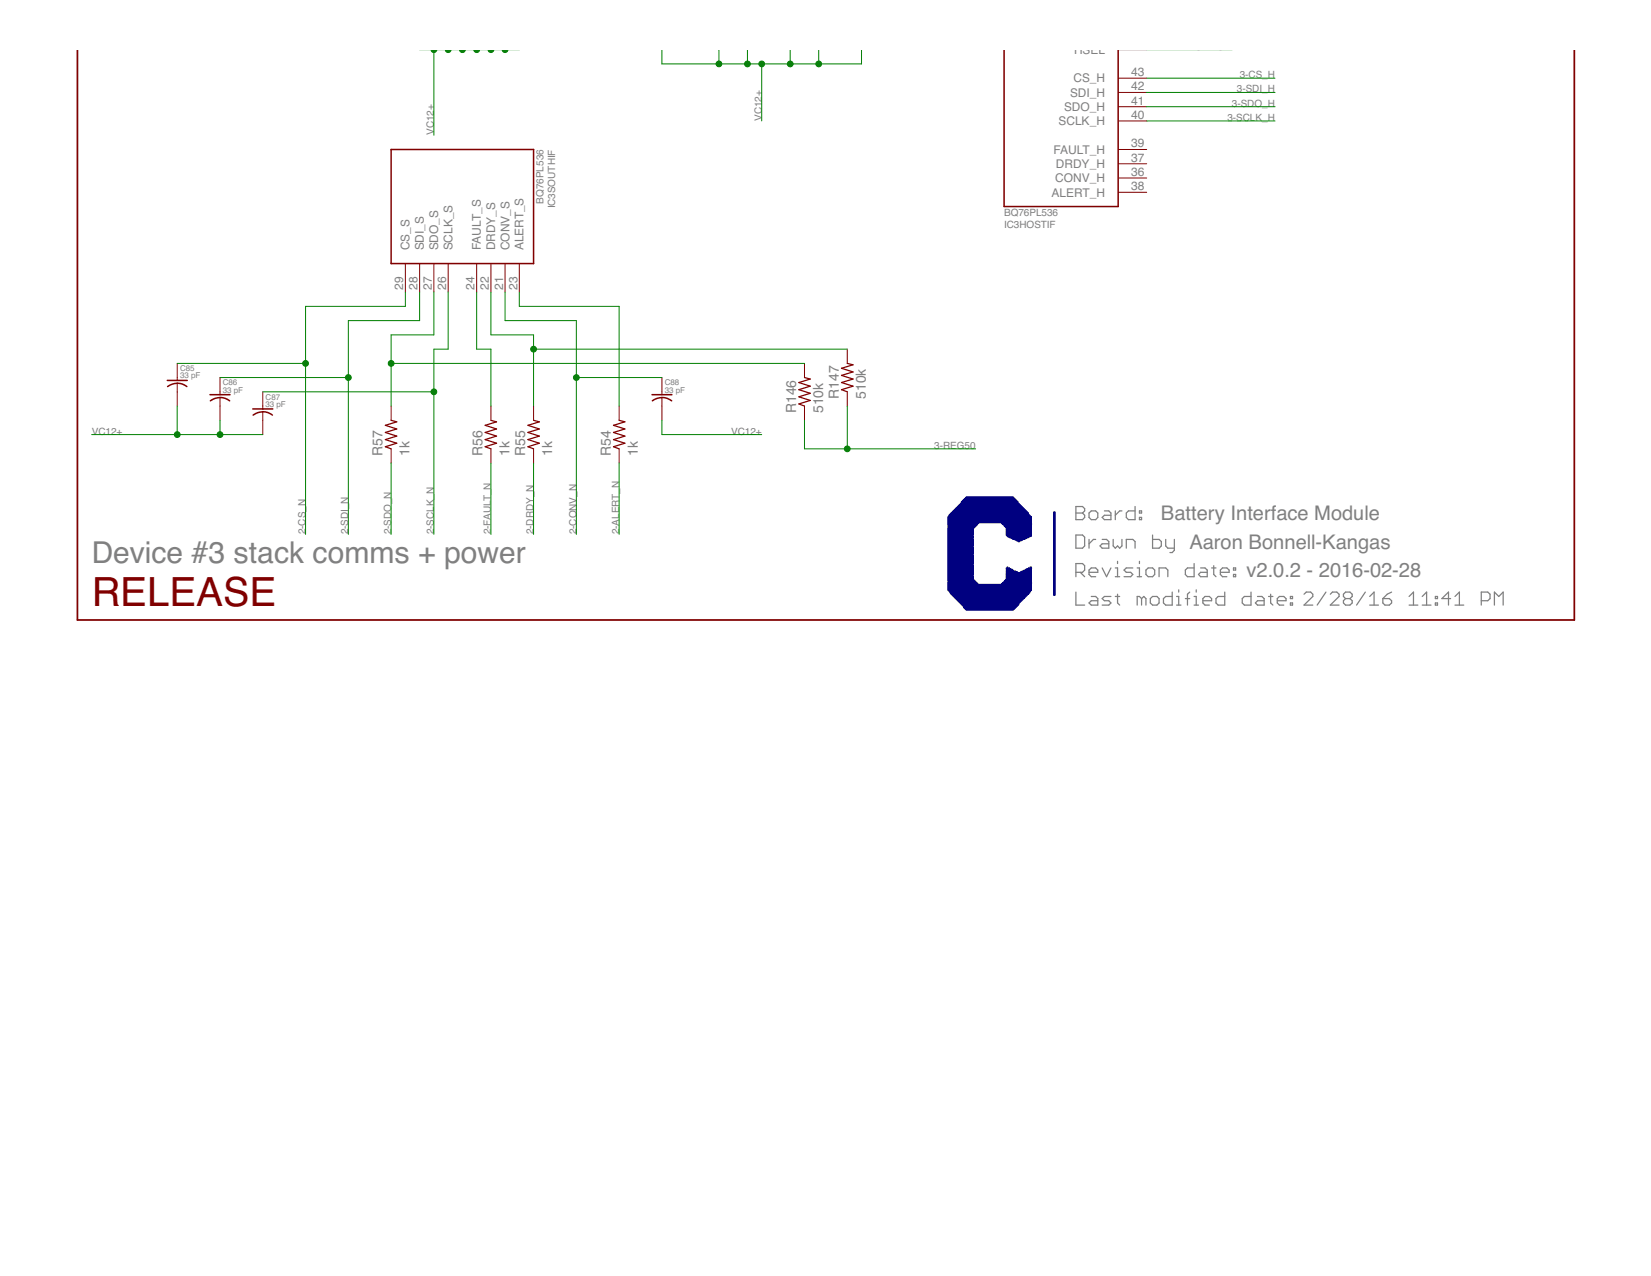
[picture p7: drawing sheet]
<svg xmlns="http://www.w3.org/2000/svg" width="279mm" height="216mm" viewBox="0 0 279 216" stroke-linecap="round" stroke-linejoin="round" font-family="sans-serif">
<g fill="#808080" stroke="#808080" stroke-width=".21">
<path d="M182.1 85.7v2.2z"/>
<path d="M182.1 85.7h1.1z"/>
<path d="M183.2 85.7l.4 .4z"/>
<path d="M183.6 86.1v.3z"/>
<path d="M183.6 86.4l-.4 .4z"/>
<path d="M183.2 86.8l.4 .4z"/>
<path d="M183.6 87.2v.3z"/>
<path d="M183.6 87.5l-.4 .4z"/>
<path d="M182.1 87.9h1.1z"/>
<path d="M182.1 86.8h1.1z"/>
<path d="M184.7 87.9h.7z"/>
<path d="M185.8 87.5l-.4 .4z"/>
<path d="M185.8 86.8v.7z"/>
<path d="M185.4 86.4l.4 .4z"/>
<path d="M184.7 86.4h.7z"/>
<path d="M184.3 86.8l.4-.4z"/>
<path d="M184.3 86.8v.7z"/>
<path d="M184.3 87.5l.4 .4z"/>
<path d="M186.9 86.4h.7z"/>
<path d="M187.6 86.4l.4 .4z"/>
<path d="M188 86.8v1.1z"/>
<path d="M186.9 87.9h1.1z"/>
<path d="M186.5 87.5l.4 .4z"/>
<path d="M186.5 87.5l.4-.3z"/>
<path d="M186.9 87.2h1.1z"/>
<path d="M188.7 86.4v1.5z"/>
<path d="M188.7 87.2l.8-.8z"/>
<path d="M189.5 86.4h.4z"/>
<path d="M192.1 85.7v2.2z"/>
<path d="M191 87.9h1.1z"/>
<path d="M190.6 87.5l.4 .4z"/>
<path d="M190.6 86.8v.7z"/>
<path d="M190.6 86.8l.4-.4z"/>
<path d="M191 86.4h1.1z"/>
<path d="M192.8 86.4h.4z"/>
<path d="M193.2 86.4v.4z"/>
<path d="M192.8 86.8h.4z"/>
<path d="M192.8 86.4v.4z"/>
<path d="M192.8 87.5h.4z"/>
<path d="M193.2 87.5v.4z"/>
<path d="M192.8 87.9h.4z"/>
<path d="M192.8 87.5v.4z"/>
<path d="M182.1 95.4v2.2z"/>
<path d="M182.1 95.4h1.1z"/>
<path d="M183.2 95.4l.4 .3z"/>
<path d="M183.6 95.7v.8z"/>
<path d="M183.6 96.5l-.4 .3z"/>
<path d="M182.1 96.8h1.1z"/>
<path d="M182.8 96.8l.8 .8z"/>
<path d="M184.7 97.6h.7z"/>
<path d="M184.3 97.2l.4 .4z"/>
<path d="M184.3 96.5v.7z"/>
<path d="M184.3 96.5l.4-.4z"/>
<path d="M184.7 96.1h.7z"/>
<path d="M185.4 96.1l.4 .4z"/>
<path d="M185.8 96.5v.3z"/>
<path d="M184.3 96.8h1.5z"/>
<path d="M186.5 96.1l.8 1.5z"/>
<path d="M188 96.1l-.7 1.5z"/>
<path d="M188.7 96.1h.4z"/>
<path d="M189.1 96.1v1.5z"/>
<path d="M188.7 97.6h.8z"/>
<path d="M189.1 95v.4z"/>
<path d="M190.2 97.6h1.1z"/>
<path d="M191.7 97.2l-.4 .4z"/>
<path d="M191.3 96.8l.4 .4z"/>
<path d="M190.6 96.8h.7z"/>
<path d="M190.2 96.5l.4 .3z"/>
<path d="M190.2 96.5l.4-.4z"/>
<path d="M190.6 96.1h1.1z"/>
<path d="M192.4 96.1h.4z"/>
<path d="M192.8 96.1v1.5z"/>
<path d="M192.4 97.6h.8z"/>
<path d="M192.8 95v.4z"/>
<path d="M194.3 97.6h.8z"/>
<path d="M195.4 97.2l-.3 .4z"/>
<path d="M195.4 96.5v.7z"/>
<path d="M195.1 96.1l.3 .4z"/>
<path d="M194.3 96.1h.8z"/>
<path d="M193.9 96.5l.4-.4z"/>
<path d="M193.9 96.5v.7z"/>
<path d="M193.9 97.2l.4 .4z"/>
<path d="M196.2 96.1v1.5z"/>
<path d="M196.2 96.1h1.1z"/>
<path d="M197.3 96.1l.3 .4z"/>
<path d="M197.6 96.5v1.1z"/>
<path d="M202.1 95.4v2.2z"/>
<path d="M201 97.6h1.1z"/>
<path d="M200.6 97.2l.4 .4z"/>
<path d="M200.6 96.5v.7z"/>
<path d="M200.6 96.5l.4-.4z"/>
<path d="M201 96.1h1.1z"/>
<path d="M203.2 96.1h.7z"/>
<path d="M203.9 96.1l.4 .4z"/>
<path d="M204.3 96.5v1.1z"/>
<path d="M203.2 97.6h1.1z"/>
<path d="M202.8 97.2l.4 .4z"/>
<path d="M202.8 97.2l.4-.4z"/>
<path d="M203.2 96.8h1.1z"/>
<path d="M205.4 95.7v1.5z"/>
<path d="M205.4 97.2l.4 .4z"/>
<path d="M205 96.1h.8z"/>
<path d="M206.9 97.6h.7z"/>
<path d="M206.5 97.2l.4 .4z"/>
<path d="M206.5 96.5v.7z"/>
<path d="M206.5 96.5l.4-.4z"/>
<path d="M206.9 96.1h.7z"/>
<path d="M207.6 96.1l.4 .4z"/>
<path d="M208 96.5v.3z"/>
<path d="M206.5 96.8h1.5z"/>
<path d="M208.7 96.1h.4z"/>
<path d="M209.1 96.1v.4z"/>
<path d="M208.7 96.5h.4z"/>
<path d="M208.7 96.1v.4z"/>
<path d="M208.7 97.2h.4z"/>
<path d="M209.1 97.2v.4z"/>
<path d="M208.7 97.6h.4z"/>
<path d="M208.7 97.2v.4z"/>
<path d="M182.1 100.2v2.2z"/>
<path d="M182.1 102.4h1.5z"/>
<path d="M184.7 100.9h.7z"/>
<path d="M185.4 100.9l.4 .4z"/>
<path d="M185.8 101.3v1.1z"/>
<path d="M184.7 102.4h1.1z"/>
<path d="M184.3 102l.4 .4z"/>
<path d="M184.7 101.6l-.4 .4z"/>
<path d="M184.7 101.6h1.1z"/>
<path d="M186.5 102.4h1.1z"/>
<path d="M188 102l-.4 .4z"/>
<path d="M187.6 101.6l.4 .4z"/>
<path d="M186.9 101.6h.7z"/>
<path d="M186.5 101.3l.4 .3z"/>
<path d="M186.5 101.3l.4-.4z"/>
<path d="M186.9 100.9h1.1z"/>
<path d="M189.1 100.5v1.5z"/>
<path d="M189.1 102l.4 .4z"/>
<path d="M188.7 100.9h.8z"/>
<path d="M192.4 100.9v1.5z"/>
<path d="M192.4 100.9h.4z"/>
<path d="M192.8 100.9l.4 .4z"/>
<path d="M193.2 101.3v1.1z"/>
<path d="M193.2 101.3l.4-.4z"/>
<path d="M193.6 100.9l.3 .4z"/>
<path d="M193.9 101.3v1.1z"/>
<path d="M195.1 102.4h.7z"/>
<path d="M195.8 102.4l.4-.4z"/>
<path d="M196.2 101.3v.7z"/>
<path d="M195.8 100.9l.4 .4z"/>
<path d="M195.1 100.9h.7z"/>
<path d="M194.7 101.3l.4-.4z"/>
<path d="M194.7 101.3v.7z"/>
<path d="M194.7 102l.4 .4z"/>
<path d="M198.4 100.2v2.2z"/>
<path d="M197.3 102.4h1.1z"/>
<path d="M196.9 102l.4 .4z"/>
<path d="M196.9 101.3v.7z"/>
<path d="M196.9 101.3l.4-.4z"/>
<path d="M197.3 100.9h1.1z"/>
<path d="M199.1 100.9h.4z"/>
<path d="M199.5 100.9v1.5z"/>
<path d="M199.1 102.4h.8z"/>
<path d="M199.5 99.8v.4z"/>
<path d="M201 100.5v1.9z"/>
<path d="M201 100.5l.3-.3z"/>
<path d="M200.6 101.3h.7z"/>
<path d="M202.1 100.9h.3z"/>
<path d="M202.4 100.9v1.5z"/>
<path d="M202.1 102.4h.7z"/>
<path d="M202.4 99.8v.4z"/>
<path d="M203.9 102.4h.8z"/>
<path d="M203.6 102l.3 .4z"/>
<path d="M203.6 101.3v.7z"/>
<path d="M203.6 101.3l.3-.4z"/>
<path d="M203.9 100.9h.8z"/>
<path d="M204.7 100.9l.3 .4z"/>
<path d="M205 101.3v.3z"/>
<path d="M203.6 101.6h1.4z"/>
<path d="M207.3 100.2v2.2z"/>
<path d="M206.1 102.4h1.2z"/>
<path d="M205.8 102l.3 .4z"/>
<path d="M205.8 101.3v.7z"/>
<path d="M205.8 101.3l.3-.4z"/>
<path d="M206.1 100.9h1.2z"/>
<path d="M211.7 100.2v2.2z"/>
<path d="M210.6 102.4h1.1z"/>
<path d="M210.2 102l.4 .4z"/>
<path d="M210.2 101.3v.7z"/>
<path d="M210.2 101.3l.4-.4z"/>
<path d="M210.6 100.9h1.1z"/>
<path d="M212.8 100.9h.8z"/>
<path d="M213.6 100.9l.3 .4z"/>
<path d="M213.9 101.3v1.1z"/>
<path d="M212.8 102.4h1.1z"/>
<path d="M212.4 102l.4 .4z"/>
<path d="M212.8 101.6l-.4 .4z"/>
<path d="M212.8 101.6h1.1z"/>
<path d="M215 100.5v1.5z"/>
<path d="M215 102l.4 .4z"/>
<path d="M214.7 100.9h.7z"/>
<path d="M216.5 102.4h.8z"/>
<path d="M216.2 102l.3 .4z"/>
<path d="M216.2 101.3v.7z"/>
<path d="M216.2 101.3l.3-.4z"/>
<path d="M216.5 100.9h.8z"/>
<path d="M217.3 100.9l.3 .4z"/>
<path d="M217.6 101.3v.3z"/>
<path d="M216.2 101.6h1.4z"/>
<path d="M218.4 100.9h.3z"/>
<path d="M218.7 100.9v.4z"/>
<path d="M218.4 101.3h.3z"/>
<path d="M218.4 100.9v.4z"/>
<path d="M218.4 102h.3z"/>
<path d="M218.7 102v.4z"/>
<path d="M218.4 102.4h.3z"/>
<path d="M218.4 102v.4z"/>
<path d="M220.7 102.4h1.5z"/>
<path d="M220.7 102.4l1.5-1.5z"/>
<path d="M222.2 100.5v.4z"/>
<path d="M221.8 100.2l.4 .3z"/>
<path d="M221.1 100.2h.7z"/>
<path d="M220.7 100.5l.4-.3z"/>
<path d="M224.4 100.2l-1.5 2.2z"/>
<path d="M225.1 102.4h1.5z"/>
<path d="M225.1 102.4l1.5-1.5z"/>
<path d="M226.6 100.5v.4z"/>
<path d="M226.2 100.2l.4 .3z"/>
<path d="M225.5 100.2h.7z"/>
<path d="M225.5 100.2l-.4 .3z"/>
<path d="M227.4 100.5l.3-.3z"/>
<path d="M227.7 100.2h.8z"/>
<path d="M228.5 100.2l.3 .3z"/>
<path d="M228.8 100.5v.4z"/>
<path d="M228.5 101.3l.3-.4z"/>
<path d="M228.5 101.3l.3 .3z"/>
<path d="M228.8 101.6v.4z"/>
<path d="M228.5 102.4l.3-.4z"/>
<path d="M227.7 102.4h.8z"/>
<path d="M227.4 102l.3 .4z"/>
<path d="M227.4 101.6v.4z"/>
<path d="M227.4 101.6l.3-.3z"/>
<path d="M227.4 100.9l.3 .4z"/>
<path d="M227.4 100.5v.4z"/>
<path d="M227.7 101.3h.8z"/>
<path d="M231.1 100.2l-1.5 2.2z"/>
<path d="M232.5 100.2l-.7 .7z"/>
<path d="M232.5 100.2v2.2z"/>
<path d="M231.8 102.4h1.5z"/>
<path d="M234.8 100.5l.7-.3z"/>
<path d="M234.8 100.5l-.8 .8z"/>
<path d="M234 101.3v.7z"/>
<path d="M234 102l.4 .4z"/>
<path d="M234.4 102.4h.7z"/>
<path d="M235.1 102.4l.4-.4z"/>
<path d="M235.5 101.6v.4z"/>
<path d="M235.1 101.3l.4 .3z"/>
<path d="M234 101.3h1.1z"/>
<path d="M239.2 100.2l-.7 .7z"/>
<path d="M239.2 100.2v2.2z"/>
<path d="M238.5 102.4h1.4z"/>
<path d="M241.4 100.2l-.7 .7z"/>
<path d="M241.4 100.2v2.2z"/>
<path d="M240.7 102.4h1.5z"/>
<path d="M242.9 100.9h.4z"/>
<path d="M243.3 100.9v.4z"/>
<path d="M242.9 101.3h.4z"/>
<path d="M242.9 100.9v.4z"/>
<path d="M242.9 102h.4z"/>
<path d="M243.3 102v.4z"/>
<path d="M242.9 102.4h.4z"/>
<path d="M242.9 102v.4z"/>
<path d="M245.1 100.2v2.2z"/>
<path d="M244 101.3l1.1-1.1z"/>
<path d="M244 101.3h1.5z"/>
<path d="M246.2 100.9l.8-.7z"/>
<path d="M247 100.2v2.2z"/>
<path d="M246.2 102.4h1.5z"/>
<path d="M250.7 100.2v2.2z"/>
<path d="M250.7 100.2h1.1z"/>
<path d="M251.8 100.2l.4 .3z"/>
<path d="M252.2 100.5v.8z"/>
<path d="M251.8 101.6l.4-.3z"/>
<path d="M250.7 101.6h1.1z"/>
<path d="M252.9 100.2v2.2z"/>
<path d="M252.9 100.2l.7 .7z"/>
<path d="M253.6 100.9l.8-.7z"/>
<path d="M254.4 100.2v2.2z"/>
<path d="M182.1 90.5v2.3z"/>
<path d="M182.1 92.8h1.1z"/>
<path d="M183.6 92.4l-.4 .4z"/>
<path d="M183.6 90.9v1.5z"/>
<path d="M183.2 90.5l.4 .4z"/>
<path d="M182.1 90.5h1.1z"/>
<path d="M184.3 91.3v1.5z"/>
<path d="M184.3 92l.7-.7z"/>
<path d="M185 91.3h.4z"/>
<path d="M186.5 91.3h.8z"/>
<path d="M187.3 91.3l.3 .3z"/>
<path d="M187.6 91.6v1.2z"/>
<path d="M186.5 92.8h1.1z"/>
<path d="M186.2 92.4l.3 .4z"/>
<path d="M186.2 92.4l.3-.4z"/>
<path d="M186.5 92h1.1z"/>
<path d="M188.4 91.3v1.1z"/>
<path d="M188.4 92.4l.3 .4z"/>
<path d="M189.1 92.4l-.4 .4z"/>
<path d="M189.1 92.4l.4 .4z"/>
<path d="M189.5 92.8l.4-.4z"/>
<path d="M189.9 91.3v1.1z"/>
<path d="M190.6 91.3v1.5z"/>
<path d="M190.6 91.3h1.1z"/>
<path d="M191.7 91.3l.4 .3z"/>
<path d="M192.1 91.6v1.2z"/>
<path d="M195.1 90.5v2.3z"/>
<path d="M195.1 92.8h1.1z"/>
<path d="M196.2 92.8l.3-.4z"/>
<path d="M196.5 91.6v.8z"/>
<path d="M196.2 91.3l.3 .3z"/>
<path d="M195.1 91.3h1.1z"/>
<path d="M197.3 91.3v1.1z"/>
<path d="M197.3 92.4l.3 .4z"/>
<path d="M197.6 92.8h1.1z"/>
<path d="M198.7 91.3v1.8z"/>
<path d="M198.7 93.1l-.3 .4z"/>
<path d="M198 93.5h.4z"/>
</g>
<g fill="#800000" stroke="#800000" stroke-width=".17">
<path d="M189.2 30.1h4.9z"/>
<path d="M189.2 27.7h4.9z"/>
<path d="M189.2 25.3h4.9z"/>
<path d="M189.2 20.5h4.9z"/>
<path d="M189.2 18.1h4.9z"/>
<path d="M189.2 15.6h4.9z"/>
<path d="M189.2 13.2h4.9z"/>
<path d="M189.2 32.5h4.9z"/>
<path d="M85.5 44.6v4.8z"/>
<path d="M83.1 44.6v4.8z"/>
<path d="M80.7 44.6v4.8z"/>
<path d="M75.8 44.6v4.8z"/>
<path d="M73.4 44.6v4.8z"/>
<path d="M71 44.6v4.8z"/>
<path d="M68.6 44.6v4.8z"/>
<path d="M87.9 44.6v4.8z"/>
<path d="M30 64.9v1.4z"/>
<path d="M30 61.5v2.4z"/>
<path d="M30 66.3v2.4z"/>
<path d="M30 63.9v.5z"/>
<path d="M37.2 67.3v1.4z"/>
<path d="M37.2 63.9v2.4z"/>
<path d="M37.2 68.7v2.4z"/>
<path d="M37.2 66.3v.5z"/>
<path d="M44.5 69.7v1.4z"/>
<path d="M44.5 66.3v2.4z"/>
<path d="M44.5 71.1v2.4z"/>
<path d="M44.5 68.7v.5z"/>
<path d="M112 67.3v1.4z"/>
<path d="M112 63.9v2.4z"/>
<path d="M112 68.7v2.4z"/>
<path d="M112 66.3v.5z"/>
<path d="M136.1 61.5v2.4z"/>
<path d="M136.1 68.7v2.4z"/>
<path d="M143.4 59.1v2.4z"/>
<path d="M143.4 66.3v2.4z"/>
<path d="M104.8 68.7v2.4z"/>
<path d="M104.8 75.9v2.5z"/>
<path d="M90.3 68.7v2.4z"/>
<path d="M90.3 75.9v2.5z"/>
<path d="M83.1 68.7v2.4z"/>
<path d="M83.1 75.9v2.5z"/>
<path d="M66.2 68.7v2.4z"/>
<path d="M66.2 75.9v2.5z"/>
</g>
<g fill="#800000" stroke="#800000" stroke-width=".25">
<path d="M169.9 34.9h19.3z"/>
<path d="M189.2 8.5v26.4z"/>
<path d="M169.9 8.5v26.4z"/>
<path d="M90.3 25.3v19.3z"/>
<path d="M66.2 44.6h24.1z"/>
<path d="M66.2 25.3v19.3z"/>
<path d="M66.2 25.3h24.1z"/>
<path d="M28.3 64.4h1.7z"/>
<path d="M30 64.4h1.7z"/>
<path d="M35.5 66.8h1.7z"/>
<path d="M37.2 66.8h1.7z"/>
<path d="M42.8 69.2h1.7z"/>
<path d="M44.5 69.2h1.7z"/>
<path d="M110.3 66.8h1.7z"/>
<path d="M112 66.8h1.7z"/>
</g>
<path d="M30 64.8a2.6 2.6 0 0 1 1.6 .6M30 64.9a2.76 2.76 0 0 0-1.6 .5M37.2 67.2a2.6 2.6 0 0 1 1.7 .6M37.2 67.3a2.76 2.76 0 0 0-1.6 .5M44.5 69.7a2.6 2.6 0 0 1 1.6 .5M44.5 69.7a2.76 2.76 0 0 0-1.7 .5M112 67.2a2.72 2.72 0 0 1 1.7 .6M112 67.3a2.77 2.77 0 0 0-1.6 .5" fill="none" stroke="#800000" stroke-width=".25"/>
<g fill="#800000" stroke="#800000" stroke-width=".21">
<path d="M135.2 68.3l.9 .4z"/>
<path d="M135.2 68.3l1.9-.5z"/>
<path d="M135.2 67.1l1.9 .7z"/>
<path d="M135.2 67.1l1.9-.6z"/>
<path d="M135.2 65.9l1.9 .6z"/>
<path d="M135.2 65.9l1.9-.6z"/>
<path d="M135.2 64.7l1.9 .6z"/>
<path d="M135.2 64.7l1.9-.6z"/>
<path d="M136.1 63.9l1 .2z"/>
<path d="M142.4 65.9l1 .4z"/>
<path d="M142.4 65.9l2-.6z"/>
<path d="M142.4 64.7l2 .6z"/>
<path d="M142.4 64.7l2-.6z"/>
<path d="M142.4 63.5l2 .6z"/>
<path d="M142.4 63.5l2-.6z"/>
<path d="M142.4 62.3l2 .6z"/>
<path d="M142.4 62.3l2-.6z"/>
<path d="M143.4 61.5l1 .2z"/>
<path d="M103.8 75.6l1 .3z"/>
<path d="M103.8 75.6l1.9-.6z"/>
<path d="M103.8 74.4l1.9 .6z"/>
<path d="M103.8 74.4l1.9-.6z"/>
<path d="M103.8 73.2l1.9 .6z"/>
<path d="M103.8 73.2l1.9-.6z"/>
<path d="M103.8 72l1.9 .6z"/>
<path d="M103.8 72l1.9-.6z"/>
<path d="M104.8 71.1l.9 .3z"/>
<path d="M89.3 75.6l1 .3z"/>
<path d="M89.3 75.6l2-.6z"/>
<path d="M89.3 74.4l2 .6z"/>
<path d="M89.3 74.4l2-.6z"/>
<path d="M89.3 73.2l2 .6z"/>
<path d="M89.3 73.2l2-.6z"/>
<path d="M89.3 72l2 .6z"/>
<path d="M89.3 72l2-.6z"/>
<path d="M90.3 71.1l1 .3z"/>
<path d="M82.1 75.6l1 .3z"/>
<path d="M82.1 75.6l1.9-.6z"/>
<path d="M82.1 74.4l1.9 .6z"/>
<path d="M82.1 74.4l1.9-.6z"/>
<path d="M82.1 73.2l1.9 .6z"/>
<path d="M82.1 73.2l1.9-.6z"/>
<path d="M82.1 72l1.9 .6z"/>
<path d="M82.1 72l1.9-.6z"/>
<path d="M83.1 71.1l.9 .3z"/>
<path d="M65.2 75.6l1 .3z"/>
<path d="M65.2 75.6l1.9-.6z"/>
<path d="M65.2 74.4l1.9 .6z"/>
<path d="M65.2 74.4l1.9-.6z"/>
<path d="M65.2 73.2l1.9 .6z"/>
<path d="M65.2 73.2l1.9-.6z"/>
<path d="M65.2 72l1.9 .6z"/>
<path d="M65.2 72l1.9-.6z"/>
<path d="M66.2 71.1l.9 .3z"/>
</g>
<g fill="#800000" stroke="#800000" stroke-width=".3">
<path d="M13.1 8.5v96.4z"/>
<path d="M13.1 104.9h253.3z"/>
<path d="M266.4 8.5v96.4z"/>
</g>
<g fill="#008000" stroke="#008000" stroke-width=".17">
<path d="M80.7 49.4v9.7z"/>
<path d="M80.7 59.1h2.4z"/>
<path d="M83.1 59.1v9.6z"/>
<path d="M75.8 49.4v9.7z"/>
<path d="M73.4 59.1h2.4z"/>
<path d="M73.4 59.1v7.2z"/>
<path d="M44.5 66.3h28.9z"/>
<path d="M73.4 66.3v24.1z"/>
<path d="M87.9 49.4v2.4z"/>
<path d="M87.9 51.8h16.9z"/>
<path d="M104.8 51.8v16.9z"/>
<path d="M85.5 49.4v4.9z"/>
<path d="M85.5 54.3h12z"/>
<path d="M97.5 54.3v9.6z"/>
<path d="M97.5 63.9h14.5z"/>
<path d="M97.5 63.9v26.5z"/>
<path d="M83.1 49.4v7.3z"/>
<path d="M83.1 56.7h7.2z"/>
<path d="M90.3 56.7v2.4z"/>
<path d="M90.3 59.1v9.6z"/>
<path d="M90.3 59.1h53.1z"/>
<path d="M73.4 49.4v7.3z"/>
<path d="M66.2 56.7h7.2z"/>
<path d="M66.2 56.7v4.8z"/>
<path d="M66.2 61.5v7.2z"/>
<path d="M66.2 61.5h69.9z"/>
<path d="M71 49.4v4.9z"/>
<path d="M58.9 54.3h12.1z"/>
<path d="M58.9 54.3v9.6z"/>
<path d="M37.2 63.9h21.7z"/>
<path d="M58.9 63.9v26.5z"/>
<path d="M68.6 49.4v2.4z"/>
<path d="M51.7 51.8h16.9z"/>
<path d="M51.7 51.8v9.7z"/>
<path d="M30 61.5h21.7z"/>
<path d="M51.7 61.5v28.9z"/>
<path d="M104.8 78.4v12z"/>
<path d="M90.3 78.4v12z"/>
<path d="M83.1 78.4v12z"/>
<path d="M66.2 78.4v12z"/>
<path d="M73.4 8.5v14.4z"/>
<path d="M112 8.5v2.3z"/>
<path d="M112 10.8h9.7z"/>
<path d="M121.7 10.8h4.8z"/>
<path d="M126.5 10.8h2.4z"/>
<path d="M128.9 10.8h4.8z"/>
<path d="M133.7 10.8h4.9z"/>
<path d="M138.6 10.8h7.2z"/>
<path d="M145.8 8.5v2.3z"/>
<path d="M138.6 8.5v2.3z"/>
<path d="M133.7 8.5v2.3z"/>
<path d="M126.5 8.5v2.3z"/>
<path d="M121.7 8.5v2.3z"/>
<path d="M128.9 10.8v9.7z"/>
<path d="M37.2 73.5h7.3z"/>
<path d="M30 73.5h7.2z"/>
<path d="M15.5 73.5h14.5z"/>
<path d="M30 68.7v4.8z"/>
<path d="M37.2 71.1v2.4z"/>
<path d="M112 71.1v2.4z"/>
<path d="M112 73.5h16.9z"/>
<path d="M136.1 71.1v4.8z"/>
<path d="M136.1 75.9h7.3z"/>
<path d="M143.4 75.9h21.7z"/>
<path d="M143.4 68.7v7.2z"/>
<path d="M194.1 13.2h21.7z"/>
<path d="M194.1 15.6h21.7z"/>
<path d="M194.1 18.1h21.7z"/>
<path d="M194.1 20.5h21.7z"/>
<path d="M75.4 8.5h.9a.49 .49 0 0 1-.5 .4 .49 .49 0 0 1-.4-.4z" fill-rule="evenodd"/>
<path d="M77.8 8.5h.9a.49 .49 0 0 1-.4 .4 .49 .49 0 0 1-.5-.4z" fill-rule="evenodd"/>
<path d="M80.2 8.5h1a.49 .49 0 0 1-.5 .4 .49 .49 0 0 1-.5-.4z" fill-rule="evenodd"/>
<path d="M82.6 8.5h1a.49 .49 0 0 1-.5 .4 .49 .49 0 0 1-.5-.4z" fill-rule="evenodd"/>
<path d="M85 8.5h1a.49 .49 0 0 1-.5 .4 .49 .49 0 0 1-.5-.4z" fill-rule="evenodd"/>
<path d="M72.9 8.5h1a.49 .49 0 0 1-.5 .4 .49 .49 0 0 1-.5-.4z" fill-rule="evenodd"/>
<circle cx="73.4" cy="66.3" r=".49"/>
<circle cx="97.5" cy="63.9" r=".49"/>
<circle cx="90.3" cy="59.1" r=".49"/>
<circle cx="66.2" cy="61.5" r=".49"/>
<circle cx="58.9" cy="63.9" r=".49"/>
<circle cx="51.7" cy="61.5" r=".49"/>
<circle cx="138.6" cy="10.8" r=".49"/>
<circle cx="133.7" cy="10.8" r=".49"/>
<circle cx="126.5" cy="10.8" r=".49"/>
<circle cx="121.7" cy="10.8" r=".49"/>
<circle cx="128.9" cy="10.8" r=".49"/>
<circle cx="30" cy="73.5" r=".49"/>
<circle cx="37.2" cy="73.5" r=".49"/>
<circle cx="143.4" cy="75.9" r=".49"/>
</g>
<g fill="#000080" stroke="#000080" stroke-width=".17">
<path d="M163.5 103.1h8v.2h-8z"/>
<path d="M163.4 103h8.2v.1h-8.2z"/>
<path d="M163.2 102.9h8.6v.1h-8.6z"/>
<path d="M163.1 102.7h8.8v.2h-8.8z"/>
<path d="M163.1 102.6h8.9v.1h-8.9z"/>
<path d="M163 102.5h9.1v.1h-9.1z"/>
<path d="M162.8 102.3h9.5v.2h-9.5z"/>
<path d="M162.7 102.2h9.7v.1h-9.7z"/>
<path d="M162.6 102.1h9.8v.1h-9.8z"/>
<path d="M162.4 101.9h10.2v.2h-10.2z"/>
<path d="M162.3 101.8h10.4v.1h-10.4z"/>
<path d="M162.2 101.7h10.6v.1h-10.6z"/>
<path d="M162 101.5h11v.2h-11z"/>
<path d="M161.9 101.4h11.2v.1h-11.2z"/>
<path d="M161.8 101.3h11.4v.1h-11.4z"/>
<path d="M161.6 101.1h11.8v.2h-11.8z"/>
<path d="M161.5 101h12v.1h-12z"/>
<path d="M161.4 100.9h12.2v.1h-12.2z"/>
<path d="M161.2 100.7h12.6v.2h-12.6z"/>
<path d="M161.1 100.6h12.8v.1h-12.8z"/>
<path d="M178.3 100.6h.3v.1h-.3z"/>
<path d="M161 100.5h13v.1h-13z"/>
<path d="M178.3 100.5h.3v.1h-.3z"/>
<path d="M160.8 100.3h13.4v.2h-13.4z"/>
<path d="M178.3 100.3h.3v.2h-.3z"/>
<path d="M160.8 100.2h13.5v.1h-13.5z"/>
<path d="M178.3 100.2h.3v.1h-.3z"/>
<path d="M160.7 100.1h13.6v.1h-13.6z"/>
<path d="M178.3 100.1h.3v.1h-.3z"/>
<path d="M160.6 99.9h13.8v.2h-13.8z"/>
<path d="M178.3 99.9h.3v.2h-.3z"/>
<path d="M160.4 99.8h14.2v.1h-14.2z"/>
<path d="M178.3 99.8h.3v.1h-.3z"/>
<path d="M160.4 99.7h14.2v.1h-14.2z"/>
<path d="M178.3 99.7h.3v.1h-.3z"/>
<path d="M160.4 99.5h14.2v.2h-14.2z"/>
<path d="M178.3 99.5h.3v.2h-.3z"/>
<path d="M160.4 99.4h14.2v.1h-14.2z"/>
<path d="M178.3 99.4h.3v.1h-.3z"/>
<path d="M160.4 99.3h14.2v.1h-14.2z"/>
<path d="M178.3 99.3h.3v.1h-.3z"/>
<path d="M160.4 99.1h14.2v.2h-14.2z"/>
<path d="M178.3 99.1h.3v.2h-.3z"/>
<path d="M160.4 99h14.2v.1h-14.2z"/>
<path d="M178.3 99h.3v.1h-.3z"/>
<path d="M160.4 98.9h14.2v.1h-14.2z"/>
<path d="M178.3 98.9h.3v.1h-.3z"/>
<path d="M160.4 98.7h5.1v.2h-5.1z"/>
<path d="M169.5 98.7h5.1v.2h-5.1z"/>
<path d="M178.3 98.7h.3v.2h-.3z"/>
<path d="M160.4 98.6h5v.1h-5z"/>
<path d="M169.6 98.6h5v.1h-5z"/>
<path d="M178.3 98.6h.3v.1h-.3z"/>
<path d="M160.4 98.5h4.8v.1h-4.8z"/>
<path d="M169.8 98.5h4.8v.1h-4.8z"/>
<path d="M178.3 98.5h.3v.1h-.3z"/>
<path d="M160.4 98.3h4.7v.2h-4.7z"/>
<path d="M169.9 98.3h4.7v.2h-4.7z"/>
<path d="M178.3 98.3h.3v.2h-.3z"/>
<path d="M160.4 98.2h4.6v.1h-4.6z"/>
<path d="M170 98.2h4.6v.1h-4.6z"/>
<path d="M178.3 98.2h.3v.1h-.3z"/>
<path d="M160.4 98.1h4.4v.1h-4.4z"/>
<path d="M170.2 98.1h4.4v.1h-4.4z"/>
<path d="M178.3 98.1h.3v.1h-.3z"/>
<path d="M160.4 97.9h4.3v.2h-4.3z"/>
<path d="M170.3 97.9h4.3v.2h-4.3z"/>
<path d="M178.3 97.9h.3v.2h-.3z"/>
<path d="M160.4 97.8h4.3v.1h-4.3z"/>
<path d="M170.3 97.8h4.3v.1h-4.3z"/>
<path d="M178.3 97.8h.3v.1h-.3z"/>
<path d="M160.4 97.7h4.3v.1h-4.3z"/>
<path d="M170.3 97.7h4.3v.1h-4.3z"/>
<path d="M178.3 97.7h.3v.1h-.3z"/>
<path d="M160.4 97.5h4.3v.2h-4.3z"/>
<path d="M170.3 97.5h4.3v.2h-4.3z"/>
<path d="M178.3 97.5h.3v.2h-.3z"/>
<path d="M160.4 97.4h4.3v.1h-4.3z"/>
<path d="M170.3 97.4h4.3v.1h-4.3z"/>
<path d="M178.3 97.4h.3v.1h-.3z"/>
<path d="M160.4 97.3h4.3v.1h-4.3z"/>
<path d="M170.3 97.3h4.3v.1h-4.3z"/>
<path d="M178.3 97.3h.3v.1h-.3z"/>
<path d="M160.4 97.1h4.3v.2h-4.3z"/>
<path d="M170.3 97.1h4.3v.2h-4.3z"/>
<path d="M178.3 97.1h.3v.2h-.3z"/>
<path d="M160.4 97h4.3v.1h-4.3z"/>
<path d="M170.3 97h4.3v.1h-4.3z"/>
<path d="M178.3 97h.3v.1h-.3z"/>
<path d="M160.4 96.9h4.3v.1h-4.3z"/>
<path d="M170.3 96.9h4.3v.1h-4.3z"/>
<path d="M178.3 96.9h.3v.1h-.3z"/>
<path d="M160.4 96.7h4.3v.2h-4.3z"/>
<path d="M170.3 96.7h1.9v.2h-1.9z"/>
<path d="M172.7 96.7h1.9v.2h-1.9z"/>
<path d="M178.3 96.7h.3v.2h-.3z"/>
<path d="M160.4 96.6h4.3v.1h-4.3z"/>
<path d="M170.3 96.6h1.6v.1h-1.6z"/>
<path d="M173 96.6h1.6v.1h-1.6z"/>
<path d="M178.3 96.6h.3v.1h-.3z"/>
<path d="M160.4 96.5h4.3v.1h-4.3z"/>
<path d="M170.3 96.5h1.2v.1h-1.2z"/>
<path d="M173.2 96.5h1.4v.1h-1.4z"/>
<path d="M178.3 96.5h.3v.1h-.3z"/>
<path d="M160.4 96.3h4.3v.2h-4.3z"/>
<path d="M170.3 96.3h1.1v.2h-1.1z"/>
<path d="M173.5 96.3h1.1v.2h-1.1z"/>
<path d="M178.3 96.3h.3v.2h-.3z"/>
<path d="M160.4 96.2h4.3v.1h-4.3z"/>
<path d="M170.3 96.2h.8v.1h-.8z"/>
<path d="M173.8 96.2h.8v.1h-.8z"/>
<path d="M178.3 96.2h.3v.1h-.3z"/>
<path d="M160.4 96.1h4.3v.1h-4.3z"/>
<path d="M170.3 96.1h.5v.1h-.5z"/>
<path d="M174 96.1h.6v.1h-.6z"/>
<path d="M178.3 96.1h.3v.1h-.3z"/>
<path d="M160.4 95.9h4.3v.2h-4.3z"/>
<path d="M170.4 95.9h.2v.2h-.2z"/>
<path d="M174.3 95.9h.3v.2h-.3z"/>
<path d="M178.3 95.9h.3v.2h-.3z"/>
<path d="M160.4 95.8h4.3v.1h-4.3z"/>
<path d="M178.3 95.8h.3v.1h-.3z"/>
<path d="M160.4 95.7h4.3v.1h-4.3z"/>
<path d="M178.3 95.7h.3v.1h-.3z"/>
<path d="M160.4 95.5h4.3v.2h-4.3z"/>
<path d="M178.3 95.5h.3v.2h-.3z"/>
<path d="M160.4 95.4h4.3v.1h-4.3z"/>
<path d="M178.3 95.4h.3v.1h-.3z"/>
<path d="M160.4 95.3h4.3v.1h-4.3z"/>
<path d="M178.3 95.3h.3v.1h-.3z"/>
<path d="M160.4 95.1h4.3v.2h-4.3z"/>
<path d="M178.3 95.1h.3v.2h-.3z"/>
<path d="M160.4 95h4.3v.1h-4.3z"/>
<path d="M178.3 95h.3v.1h-.3z"/>
<path d="M160.4 94.9h4.3v.1h-4.3z"/>
<path d="M178.3 94.9h.3v.1h-.3z"/>
<path d="M160.4 94.7h4.3v.2h-4.3z"/>
<path d="M178.3 94.7h.3v.2h-.3z"/>
<path d="M160.4 94.6h4.3v.1h-4.3z"/>
<path d="M178.3 94.6h.3v.1h-.3z"/>
<path d="M160.4 94.5h4.3v.1h-4.3z"/>
<path d="M178.3 94.5h.3v.1h-.3z"/>
<path d="M160.4 94.3h4.3v.2h-4.3z"/>
<path d="M178.3 94.3h.3v.2h-.3z"/>
<path d="M160.4 94.2h4.3v.1h-4.3z"/>
<path d="M178.3 94.2h.3v.1h-.3z"/>
<path d="M160.4 94.1h4.3v.1h-4.3z"/>
<path d="M178.3 94.1h.3v.1h-.3z"/>
<path d="M160.4 93.9h4.3v.2h-4.3z"/>
<path d="M178.3 93.9h.3v.2h-.3z"/>
<path d="M160.4 93.8h4.3v.1h-4.3z"/>
<path d="M178.3 93.8h.3v.1h-.3z"/>
<path d="M160.4 93.7h4.3v.1h-4.3z"/>
<path d="M178.3 93.7h.3v.1h-.3z"/>
<path d="M160.4 93.5h4.3v.2h-4.3z"/>
<path d="M178.3 93.5h.3v.2h-.3z"/>
<path d="M160.4 93.4h4.3v.1h-4.3z"/>
<path d="M178.3 93.4h.3v.1h-.3z"/>
<path d="M160.4 93.3h4.3v.1h-4.3z"/>
<path d="M178.3 93.3h.3v.1h-.3z"/>
<path d="M160.4 93.1h4.3v.2h-4.3z"/>
<path d="M178.3 93.1h.3v.2h-.3z"/>
<path d="M160.4 93h4.3v.1h-4.3z"/>
<path d="M178.3 93h.3v.1h-.3z"/>
<path d="M160.4 92.9h4.3v.1h-4.3z"/>
<path d="M178.3 92.9h.3v.1h-.3z"/>
<path d="M160.4 92.7h4.3v.2h-4.3z"/>
<path d="M178.3 92.7h.3v.2h-.3z"/>
<path d="M160.4 92.6h4.3v.1h-4.3z"/>
<path d="M178.3 92.6h.3v.1h-.3z"/>
<path d="M160.4 92.5h4.3v.1h-4.3z"/>
<path d="M178.3 92.5h.3v.1h-.3z"/>
<path d="M160.4 92.3h4.3v.2h-4.3z"/>
<path d="M178.3 92.3h.3v.2h-.3z"/>
<path d="M160.4 92.2h4.3v.1h-4.3z"/>
<path d="M178.3 92.2h.3v.1h-.3z"/>
<path d="M160.4 92.1h4.3v.1h-4.3z"/>
<path d="M178.3 92.1h.3v.1h-.3z"/>
<path d="M160.4 91.9h4.3v.2h-4.3z"/>
<path d="M178.3 91.9h.3v.2h-.3z"/>
<path d="M160.4 91.8h4.3v.1h-4.3z"/>
<path d="M178.3 91.8h.3v.1h-.3z"/>
<path d="M160.4 91.7h4.3v.1h-4.3z"/>
<path d="M178.3 91.7h.3v.1h-.3z"/>
<path d="M160.4 91.5h4.3v.2h-4.3z"/>
<path d="M172.3 91.5h.3v.2h-.3z"/>
<path d="M178.3 91.5h.3v.2h-.3z"/>
<path d="M160.4 91.4h4.3v.1h-4.3z"/>
<path d="M172 91.4h.8v.1h-.8z"/>
<path d="M178.3 91.4h.3v.1h-.3z"/>
<path d="M160.4 91.3h4.3v.1h-4.3z"/>
<path d="M171.8 91.3h1.3v.1h-1.3z"/>
<path d="M178.3 91.3h.3v.1h-.3z"/>
<path d="M160.4 91.1h4.3v.2h-4.3z"/>
<path d="M171.4 91.1h2.1v.2h-2.1z"/>
<path d="M178.3 91.1h.3v.2h-.3z"/>
<path d="M160.4 91h4.3v.1h-4.3z"/>
<path d="M171.1 91h2.7v.1h-2.7z"/>
<path d="M178.3 91h.3v.1h-.3z"/>
<path d="M160.4 90.9h4.3v.1h-4.3z"/>
<path d="M170.8 90.9h3.2v.1h-3.2z"/>
<path d="M178.3 90.9h.3v.1h-.3z"/>
<path d="M160.4 90.7h4.3v.2h-4.3z"/>
<path d="M170.6 90.7h3.7v.2h-3.7z"/>
<path d="M178.3 90.7h.3v.2h-.3z"/>
<path d="M160.4 90.6h4.3v.1h-4.3z"/>
<path d="M170.4 90.6h4.2v.1h-4.2z"/>
<path d="M178.3 90.6h.3v.1h-.3z"/>
<path d="M160.4 90.5h4.3v.1h-4.3z"/>
<path d="M170.3 90.5h4.3v.1h-4.3z"/>
<path d="M178.3 90.5h.3v.1h-.3z"/>
<path d="M160.4 90.3h4.3v.2h-4.3z"/>
<path d="M170.3 90.3h4.3v.2h-4.3z"/>
<path d="M178.3 90.3h.3v.2h-.3z"/>
<path d="M160.4 90.2h4.3v.1h-4.3z"/>
<path d="M170.3 90.2h4.3v.1h-4.3z"/>
<path d="M178.3 90.2h.3v.1h-.3z"/>
<path d="M160.4 90.1h4.3v.1h-4.3z"/>
<path d="M170.3 90.1h4.3v.1h-4.3z"/>
<path d="M178.3 90.1h.3v.1h-.3z"/>
<path d="M160.4 89.9h4.3v.2h-4.3z"/>
<path d="M170.3 89.9h4.3v.2h-4.3z"/>
<path d="M178.3 89.9h.3v.2h-.3z"/>
<path d="M160.4 89.8h4.3v.1h-4.3z"/>
<path d="M170.3 89.8h4.3v.1h-4.3z"/>
<path d="M178.3 89.8h.3v.1h-.3z"/>
<path d="M160.4 89.7h4.3v.1h-4.3z"/>
<path d="M170.3 89.7h4.3v.1h-4.3z"/>
<path d="M178.3 89.7h.3v.1h-.3z"/>
<path d="M160.4 89.5h4.3v.2h-4.3z"/>
<path d="M170.3 89.5h4.3v.2h-4.3z"/>
<path d="M178.3 89.5h.3v.2h-.3z"/>
<path d="M160.4 89.4h4.3v.1h-4.3z"/>
<path d="M170.3 89.4h4.3v.1h-4.3z"/>
<path d="M178.3 89.4h.3v.1h-.3z"/>
<path d="M160.4 89.3h4.4v.1h-4.4z"/>
<path d="M170.3 89.3h4.3v.1h-4.3z"/>
<path d="M178.3 89.3h.3v.1h-.3z"/>
<path d="M160.4 89.1h4.6v.2h-4.6z"/>
<path d="M170.2 89.1h4.4v.2h-4.4z"/>
<path d="M178.3 89.1h.3v.2h-.3z"/>
<path d="M160.4 89h4.7v.1h-4.7z"/>
<path d="M170 89h4.6v.1h-4.6z"/>
<path d="M178.3 89h.3v.1h-.3z"/>
<path d="M160.4 88.9h4.8v.1h-4.8z"/>
<path d="M169.9 88.9h4.7v.1h-4.7z"/>
<path d="M178.3 88.9h.3v.1h-.3z"/>
<path d="M160.4 88.7h5v.2h-5z"/>
<path d="M169.8 88.7h4.8v.2h-4.8z"/>
<path d="M178.3 88.7h.3v.2h-.3z"/>
<path d="M160.4 88.6h5v.1h-5z"/>
<path d="M169.6 88.6h5v.1h-5z"/>
<path d="M178.3 88.6h.3v.1h-.3z"/>
<path d="M160.4 88.5h5.2v.1h-5.2z"/>
<path d="M169.5 88.5h5.1v.1h-5.1z"/>
<path d="M178.3 88.5h.3v.1h-.3z"/>
<path d="M160.4 88.3h14.2v.2h-14.2z"/>
<path d="M178.3 88.3h.3v.2h-.3z"/>
<path d="M160.4 88.2h14.2v.1h-14.2z"/>
<path d="M178.3 88.2h.3v.1h-.3z"/>
<path d="M160.4 88.1h14.2v.1h-14.2z"/>
<path d="M178.3 88.1h.3v.1h-.3z"/>
<path d="M160.4 87.9h14.2v.2h-14.2z"/>
<path d="M178.3 87.9h.3v.2h-.3z"/>
<path d="M160.4 87.8h14.2v.1h-14.2z"/>
<path d="M178.3 87.8h.3v.1h-.3z"/>
<path d="M160.4 87.7h14.2v.1h-14.2z"/>
<path d="M178.3 87.7h.3v.1h-.3z"/>
<path d="M160.4 87.5h14.2v.2h-14.2z"/>
<path d="M178.3 87.5h.3v.2h-.3z"/>
<path d="M160.4 87.4h14.2v.1h-14.2z"/>
<path d="M178.3 87.4h.3v.1h-.3z"/>
<path d="M160.6 87.3h13.8v.1h-13.8z"/>
<path d="M178.3 87.3h.3v.1h-.3z"/>
<path d="M160.6 87.1h13.7v.2h-13.7z"/>
<path d="M178.3 87.1h.3v.2h-.3z"/>
<path d="M160.7 87h13.5v.1h-13.5z"/>
<path d="M178.3 87h.3v.1h-.3z"/>
<path d="M160.8 86.9h13.2v.1h-13.2z"/>
<path d="M178.3 86.9h.3v.1h-.3z"/>
<path d="M161 86.7h13v.2h-13z"/>
<path d="M178.3 86.7h.3v.2h-.3z"/>
<path d="M161.1 86.6h12.8v.1h-12.8z"/>
<path d="M178.3 86.6h.3v.1h-.3z"/>
<path d="M161.2 86.5h12.6v.1h-12.6z"/>
<path d="M161.4 86.3h12.2v.2h-12.2z"/>
<path d="M161.5 86.2h12v.1h-12z"/>
<path d="M161.6 86.1h11.8v.1h-11.8z"/>
<path d="M161.8 85.9h11.4v.2h-11.4z"/>
<path d="M161.9 85.8h11.2v.1h-11.2z"/>
<path d="M162 85.7h11v.1h-11z"/>
<path d="M162.2 85.5h10.6v.2h-10.6z"/>
<path d="M162.3 85.4h10.4v.1h-10.4z"/>
<path d="M162.4 85.3h10.2v.1h-10.2z"/>
<path d="M162.6 85.1h9.8v.2h-9.8z"/>
<path d="M162.7 85h9.6v.1h-9.6z"/>
<path d="M162.7 84.9h9.6v.1h-9.6z"/>
<path d="M162.8 84.7h9.3v.2h-9.3z"/>
<path d="M163 84.6h9v.1h-9z"/>
<path d="M163.1 84.5h8.8v.1h-8.8z"/>
<path d="M163.2 84.3h8.6v.2h-8.6z"/>
<path d="M163.4 84.2h8.2v.1h-8.2z"/>
<path d="M163.5 84.1h8v.1h-8z"/>
</g>
<text font-size="6.8" fill="#800000" x="15.5" y="102.5">RELEASE</text>
<text font-size="5.1" fill="#808080" x="15.5" y="95.3">Device #3 stack comms + power</text>
<g font-size="3.4" fill="#808080">
<text x="196.5" y="88">Battery Interface Module</text>
<text x="201.3" y="92.8">Aaron Bonnell-Kangas</text>
<text x="210.9" y="97.7">v2.0.2 - 2016-02-28</text>
</g>
<g font-size="2.4" fill="#808080">
<text x="134.7" y="69.9" transform="rotate(-90 134.7 69.9)">R146</text>
<text x="139.3" y="69.9" transform="rotate(-90 139.3 69.9)">510k</text>
<text x="142" y="67.5" transform="rotate(-90 142 67.5)">R147</text>
<text x="146.5" y="67.5" transform="rotate(-90 146.5 67.5)">510k</text>
<text x="64.8" y="77.2" transform="rotate(-90 64.8 77.2)">R57</text>
<text x="69.3" y="77.2" transform="rotate(-90 69.3 77.2)">1k</text>
<text x="81.6" y="77.2" transform="rotate(-90 81.6 77.2)">R56</text>
<text x="86.2" y="77.2" transform="rotate(-90 86.2 77.2)">1k</text>
<text x="88.9" y="77.2" transform="rotate(-90 88.9 77.2)">R55</text>
<text x="93.4" y="77.2" transform="rotate(-90 93.4 77.2)">1k</text>
<text x="103.4" y="77.2" transform="rotate(-90 103.4 77.2)">R54</text>
<text x="107.9" y="77.2" transform="rotate(-90 107.9 77.2)">1k</text>
</g>
<g font-size="2" fill="#808080">
<text x="181.8" y="9.1">HSEL</text>
<text x="181.1" y="16.4">SDI_H</text>
<text x="181.6" y="14">CS_H</text>
<text x="191.4" y="17.7">41</text>
<text x="191.4" y="15.3">42</text>
<text x="191.4" y="12.9">43</text>
<text x="179.2" y="21.2">SCLK_H</text>
<text x="180.1" y="18.8">SDO_H</text>
<text x="191.4" y="20.1">40</text>
<text x="178.3" y="26">FAULT_H</text>
<text x="178.7" y="28.4">DRDY_H</text>
<text x="191.4" y="29.8">36</text>
<text x="191.4" y="27.4">37</text>
<text x="191.4" y="25">39</text>
<text x="178" y="33.3">ALERT_H</text>
<text x="178.6" y="30.8">CONV_H</text>
<text x="191.4" y="32.2">38</text>
<text x="69.3" y="42.4" transform="rotate(-90 69.3 42.4)">CS_S</text>
<text x="71.7" y="42.4" transform="rotate(-90 71.7 42.4)">SDI_S</text>
<text x="74.1" y="42.4" transform="rotate(-90 74.1 42.4)">SDO_S</text>
<text x="76.6" y="42.4" transform="rotate(-90 76.6 42.4)">SCLK_S</text>
<text x="81.4" y="42.4" transform="rotate(-90 81.4 42.4)">FAULT_S</text>
<text x="83.8" y="42.4" transform="rotate(-90 83.8 42.4)">DRDY_S</text>
<text x="86.2" y="42.4" transform="rotate(-90 86.2 42.4)">CONV_S</text>
<text x="88.6" y="42.4" transform="rotate(-90 88.6 42.4)">ALERT_S</text>
<text x="68.3" y="49.1" transform="rotate(-90 68.3 49.1)">29</text>
<text x="70.7" y="49.1" transform="rotate(-90 70.7 49.1)">28</text>
<text x="73.1" y="49.1" transform="rotate(-90 73.1 49.1)">27</text>
<text x="75.5" y="49.1" transform="rotate(-90 75.5 49.1)">26</text>
<text x="80.3" y="49.1" transform="rotate(-90 80.3 49.1)">24</text>
<text x="82.7" y="49.1" transform="rotate(-90 82.7 49.1)">22</text>
<text x="85.1" y="49.1" transform="rotate(-90 85.1 49.1)">21</text>
<text x="87.6" y="49.1" transform="rotate(-90 87.6 49.1)">23</text>
</g>
<g font-size="1.7" fill="#808080">
<text x="202.4" y="8.4">3-LDOD</text>
<text x="209.3" y="15.6">3-SDI_H</text>
<text x="209.8" y="13.2">3-CS_H</text>
<text x="73.4" y="22.9" transform="rotate(-90 73.4 22.9)">VC12+</text>
<text x="128.9" y="20.5" transform="rotate(-90 128.9 20.5)">VC12+</text>
<text x="207.7" y="20.5">3-SCLK_H</text>
<text x="208.5" y="18.1">3-SDO_H</text>
<text x="92" y="34.4" transform="rotate(-90 92 34.4)">BQ76PL536</text>
<text x="93.9" y="35.3" transform="rotate(-90 93.9 35.3)">IC3SOUTHIF</text>
<text x="169.9" y="36.6">BQ76PL536</text>
<text x="169.9" y="38.6">IC3HOSTIF</text>
<text x="15.5" y="73.5">VC12+</text>
<text x="123.7" y="73.5">VC12+</text>
<text x="158.1" y="76">3-REG50</text>
<text x="51.7" y="90.4" transform="rotate(-90 51.7 90.4)">2-CS_N</text>
<text x="58.9" y="90.4" transform="rotate(-90 58.9 90.4)">2-SDI_N</text>
<text x="66.2" y="90.4" transform="rotate(-90 66.2 90.4)">2-SDO_N</text>
<text x="73.4" y="90.4" transform="rotate(-90 73.4 90.4)">2-SCLK_N</text>
<text x="83.1" y="90.4" transform="rotate(-90 83.1 90.4)">2-FAULT_N</text>
<text x="90.3" y="90.4" transform="rotate(-90 90.3 90.4)">2-DRDY_N</text>
<text x="97.5" y="90.4" transform="rotate(-90 97.5 90.4)">2-CONV_N</text>
<text x="104.8" y="90.4" transform="rotate(-90 104.8 90.4)">2-ALERT_N</text>
</g>
<g font-size="1.4" fill="#808080">
<text x="30.5" y="64">33 pF</text>
<text x="30.5" y="62.8">C85</text>
<text x="37.7" y="65.2">C86</text>
<text x="112.5" y="65.2">C88</text>
<text x="37.7" y="66.4">33 pF</text>
<text x="44.9" y="68.8">33 pF</text>
<text x="44.9" y="67.6">C87</text>
<text x="112.5" y="66.4">33 pF</text>
</g>
</svg>
